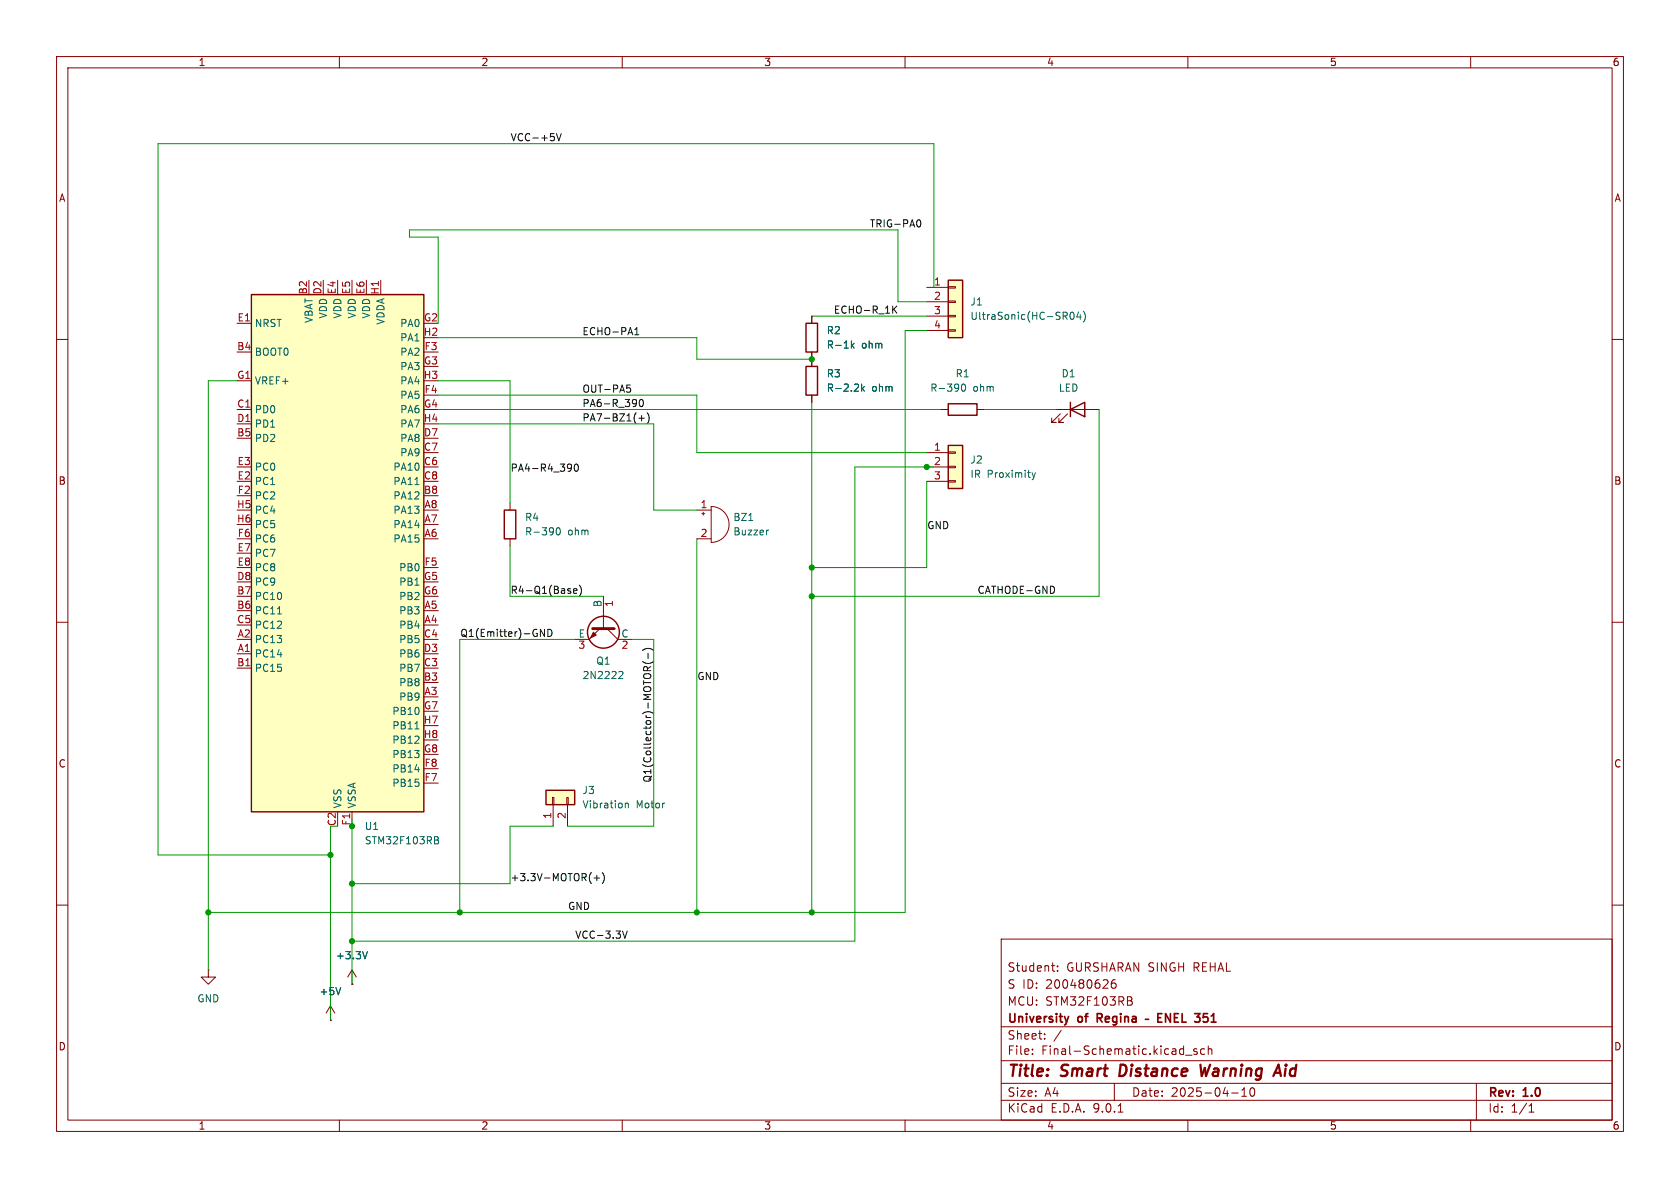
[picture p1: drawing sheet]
<svg xmlns="http://www.w3.org/2000/svg" width="297mm" height="210mm" viewBox="0 0 297 210" stroke-linecap="round" stroke-linejoin="round" font-family="sans-serif">
<g fill="none" stroke="#840000" stroke-width=".18">
<path d="M10 10h277v190h-277zM12 12h273v186h-273zM60 10v2M110 10v2M160 10v2M210 10v2M260 10v2M10 60h2M143.5 63.5v1.3M143.5 69.9v1.2M285 60h2M10 110h2"/>
<path d="M285 110h2M10 160h2M177 166h108v32h-108zM185.9 170.7h.6M186.3 171.7h.2M187 171.6v.1M187 170.8v.1M197.2 173.2a.59 .59 0 0 0-.7 .6v.6l.1 .2 .4 .1 .2-.1 .1-.5-.1-.3h-.5l-.2 .3M199.8 176.2l.3 .3-.1 .3-.2 .1a.4 .4 0 0 1 .4 .4 .4 .4 0 0 1-.3 .4h-.6M285 160h2M60 198v2M110 198v2"/>
<path d="M160 198v2M177 194.5h108M177 191.5h108M177 187.5h108M177 181.5h108M182.5 186.3v.1M182.5 185.5v.1M184.7 183.6v.1M184.7 182.8v.1M187.6 182.1l-1.3 2M197 191.5v3M197.7 196.6h.8"/>
<path d="M209.6 186.5h1.1M210 198v2M211.6 185.5l-.4-.1-.2 .2 .1 .2 .5 .2v.3h-.6M213 185.5l-.5-.1-.3 .3v.4l.2 .2h.6M213.6 185.5l.2-.1 .4 .1v.9M213.6 184.9v1.5M217.7 193.2h1.2M219.5 193.8h.9M219.5 192.7l.5-.4v1.5M221.1 192.4a.81 .81 0 0 0 .4 1.4l.2-.1 .1-.5-.1-.8M260 198v2M261 191.5v6.5"/>
<path d="M270.3 196.6h.9M270.3 195.5l.4-.4v1.5"/>
</g>
<path d="M198.1 188.2l-.2 2h.4M212.2 188.2l.2 2 .6-1.4 .2 1.4 .7-2M225.4 189.6h.9M226 188.2l.4 2" fill="none" stroke="#840000" stroke-width=".4"/>
<path d="M188.9 179.7l-.3 1M194 180h.6M194.6 179.2h-.6v1.5M204.7 179.9h.5M205.4 179.2h-.7v1.5h.7M212.8 179.2h.7M213.3 179.8h-.5M202.5 180.2h.6M212.8 180.6l.5 .1" fill="none" stroke="#840000" stroke-width=".3"/>
<path d="M142.5 64.8h2v5.1h-2z" fill="none" stroke="#840000" stroke-width=".25"/>
<path d="M152.3 67.9v1.3M152.5 68.7l.3 .5M152.8 68.3l-.5 .5" fill="none" stroke="#006464" stroke-width=".18"/>
<path d="M167.6 49.5h2.6v10.2h-2.6z" fill="#ffffc2"/>
<path d="M167.6 49.5h2.6v10.2h-2.6zM167.6 71.4h5.1v2h-5.1zM189.2 72.4l2.6-1.3v2.6zM189.2 71.1v2.6" fill="none" stroke="#840000" stroke-width=".25"/>
<g fill="none" stroke="#840000" stroke-width=".18">
<path d="M163.8 50.8h3.8M163.8 53.3h3.8M163.8 55.9h3.8M163.8 58.4h3.8M167.6 50.7h1.3v.2h-1.3zM167.6 53.2h1.3v.3h-1.3zM167.6 55.8h1.3v.2h-1.3zM167.6 58.3h1.3v.2h-1.3zM166.4 72.4h1.2M172.7 72.4h1.3M186.7 72.4h7.6M187.5 73.2l-1.6 1.5h.8h-.8v-.8"/>
<path d="M188.7 73.2l-1.5 1.5h.8h-.8v-.8"/>
</g>
<path d="M189.3 55.3l.2-.1a.68 .68 0 0 1 .4 .6 .68 .68 0 0 1-.4 .7l-.2-.2-.1-.3zM190.7 55.1l-.3 .9h.8M191 55.6v.9M191.5 55a1.46 1.46 0 0 1 0 1.9M170.1 68l.2-.1a.68 .68 0 0 1 .4 .6 .68 .68 0 0 1-.4 .7l-.2-.2-.1-.3z" fill="none" stroke="#006464" stroke-width=".18"/>
<path d="M167.6 78.7h2.6v7.7h-2.6z" fill="#ffffc2"/>
<path d="M142.5 57.2h2v5h-2zM167.6 78.7h2.6v7.7h-2.6z" fill="none" stroke="#840000" stroke-width=".25"/>
<path d="M143.5 55.9v1.3M143.5 62.2v1.3M167.6 79.9h1.3v.2h-1.3zM163.8 80h3.8M163.8 82.6h3.8M163.8 85.1h3.8M167.6 82.4h1.3v.3h-1.3zM167.6 85h1.3v.2h-1.3z" fill="none" stroke="#840000" stroke-width=".18"/>
<path d="M150.5 60.3v1.2M150.6 61.1l.4 .4M151 60.7l-.5 .5M182.4 83.6l.3 .8M182.7 84.4l-.3 .4M183.1 83.6l-.4 .8" fill="none" stroke="#006464" stroke-width=".18"/>
<path d="M44.4 52.1h30.5v91.4h-30.5z" fill="#ffffc2"/>
<path d="M44.4 52.1h30.5v91.4h-30.5z" fill="none" stroke="#840000" stroke-width=".25"/>
<g fill="none" stroke="#840000" stroke-width=".18">
<path d="M41.9 57.2h2.5M67.3 49.5v2.6M41.9 72.4h2.5M41.9 74.9h2.5M123.2 90.2h2.5M123.2 95.3h2.5M124.1 90.8h.5M124.3 90.6v.5M125.7 89.5a3.2 3.2 0 0 1 3.2 3.2 3.2 3.2 0 0 1-3.2 3.2zM41.9 115.6h2.5M41.9 118.1h2.5M62.2 143.5v2.6"/>
<path d="M36.8 171.5v1.2h1.3l-1.3 1.3-1.2-1.3h1.2M36.8 171.5h.1M58.4 177.8l-.7 1.3M58.4 177.8l.8 1.3M58.4 177.8v2.5M62.2 174h.1M62.2 171.5v2.5M62.2 171.5l-.7 1.2M62.2 171.5l.8 1.2M58.4 180.3h.1"/>
</g>
<path d="M73.4 85.7h.7M132.4 92h.7M135.9 93.7l-.3 .1M49 108.5h.8M73.4 128.8h.7M76.8 147.9l.6 .1 .1 .3-.3 .2M76.8 148.5h.4M77.2 148.5l.3 .2v.3l-.7 .2M60.2 174.6l-.4 1.2M65 168.2l-.5 1.3" fill="none" stroke="#006464" stroke-width=".18"/>
<path d="M96.5 139.7h5.1v2.5h-5.1z" fill="#ffffc2"/>
<g fill="none" stroke="#840000" stroke-width=".25">
<path d="M89.2 90.2h2v5.1h-2zM96.5 139.7h5.1v2.5h-5.1z"/>
<circle cx="106.7" cy="111.8" r="2.82"/>
</g>
<g fill="none" stroke="#840000" stroke-width=".18">
<path d="M143.5 55.9v1.3M143.5 62.2v2.6M143.5 69.9v1.2M90.2 88.9v1.3M90.2 95.3v1.2M106 111.1l-1.9 1.9h-2.5M106.7 105.4v5.7M107.3 111.1l1.9 1.9h2.6M97.7 141h.2v1.2h-.2zM97.8 142.2v3.9M100.2 141h.3v1.2h-.3zM100.3 142.2v3.9"/>
<path d="M62.2 174h.1M58.4 180.3h.1"/>
</g>
<path d="M150.5 60.3v1.2M150.6 61.1l.4 .4M151 60.7l-.5 .5M152.3 67.9v1.3M152.5 68.7l.3 .5M152.8 68.3l-.5 .5M98.4 93.4l.2-.1a.68 .68 0 0 1 .5 .6 .68 .68 0 0 1-.5 .7l-.2-.2-.1-.3zM109.6 118.7l.4 .1 .1 .3-.8 .9h.8M110.5 142v.8M110.5 142.1l.2-.1h.3l.1 .8M60.2 174.6l-.4 1.2M65 168.2l-.5 1.3" fill="none" stroke="#006464" stroke-width=".18"/>
<path d="M104.8 111.1h3.8" fill="none" stroke="#840000" stroke-width=".51"/>
<path d="M104.9 111.8l.5 .5-1 .5z" fill="#840000" stroke="#840000" stroke-width=".18"/>
<g fill="none" stroke="#0f0f0f" stroke-width=".18">
<path d="M98.4 23.6l.4 1.3 .4-1.3M162.4 38.9a.68 .68 0 0 1 .4 .6 .68 .68 0 0 1-.4 .6M112.2 59.2h.7M112.2 58.3l.4-.4v1.3M158 54.6l.5 .8M158.5 54.1l-.7 .7M110.8 68.1h.6M111 68.6h.3l.2 .2-.1 .5h-.4M112.9 73.9h1M113.1 70.7l.2-.1a.68 .68 0 0 1 .5 .6 .68 .68 0 0 1-.5 .7l-.2-.1-.1-.4zM113.4 73.4v1M114.4 73a1.46 1.46 0 0 1 0 1.9"/>
<path d="M100.8 82l.2 .2a1.03 1.03 0 0 1-.2 1M101 82.6l-.2 .2M101.6 82.2l.2-.2a.68 .68 0 0 1 .5 .7 .68 .68 0 0 1-.5 .6l-.2-.1-.1-.4zM96.3 111.2v1.3l-.8-1.3v1.3M96.9 111.2a.64 .64 0 0 1 .7 .7 .64 .64 0 0 1-.7 .6zM101.4 104.5l.6-.1-.1-.3h-.3l-.2 .1 .1 .6h.4M102.4 103.4a1.46 1.46 0 0 1 0 2M113.6 116.9a1.46 1.46 0 0 0 1.9 0M113.6 115a1.46 1.46 0 0 1 1.9 0M113.8 118.6v-.5l.2-.3 .4 .1 .1 .7M114.6 115.5v.9M115.1 117.8l-.6 .5"/>
<path d="M186.4 103.9v.7M105 155.2h1M105.5 154.7v1M106.5 154.2a1.46 1.46 0 0 1 0 2M110 164.6l.5 1.3 .4-1.3"/>
</g>
<g fill="none" stroke="#009600" stroke-width=".18">
<path d="M77.5 59.7h45.7v3.8h20.3M143.5 55.9h20.3M163.8 53.3h-5.1v-12.7h-86.3v1.3h5.1v15.3M163.8 58.4h-3.8v102.9h-123.2M165.1 50.8v-25.4h-137.2v125.7h30.5M41.9 67.3h-5.1v104.2M77.5 72.4h88.9M77.5 67.3h12.7v21.6M77.5 69.9h45.7v10.1h40.6M77.5 74.9h38.1v15.3h7.6M143.5 71.1v90.2M174 72.4h12.7"/>
<path d="M194.3 72.4v33h-50.8M90.2 96.5v8.9h16.5M123.2 95.3v66M163.8 85.1v15.2h-20.3M165.1 82.6h-14v83.8h-88.9M101.6 113h-20.3v48.3M111.8 113h3.8v33.1h-15.3M58.4 146.1v34.2M62.2 146.1v27.9M97.8 146.1h-7.6v10.1h-28"/>
</g>
<g fill="#009600" stroke="#009600" stroke-width=".18">
<circle cx="143.5" cy="63.5" r=".46"/>
<circle cx="143.5" cy="100.3" r=".46"/>
<circle cx="163.8" cy="82.6" r=".46"/>
<circle cx="143.5" cy="105.4" r=".46"/>
<circle cx="62.2" cy="146.1" r=".46"/>
<circle cx="58.4" cy="151.1" r=".46"/>
<circle cx="62.2" cy="156.2" r=".46"/>
<circle cx="81.3" cy="161.3" r=".46"/>
<circle cx="62.2" cy="166.4" r=".46"/>
<circle cx="36.8" cy="161.3" r=".46"/>
<circle cx="123.2" cy="161.3" r=".46"/>
<circle cx="143.5" cy="161.3" r=".46"/>
</g>
<g font-size="2.8" fill="#840000">
<text x="178" y="190.9">Title:</text>
<text x="187.7" y="190.9">Smart</text>
<text x="198.7" y="190.9">Distance</text>
<text x="213.8" y="190.9">Warning</text>
<text x="227.9" y="190.9">Aid</text>
</g>
<g font-size="2.1" fill="#840000">
<text x="178" y="172">Student:</text>
<text x="188.5" y="172">GURSHARAN SINGH</text>
<text x="211.1" y="172">REHAL</text>
<text x="178" y="178">MCU: STM32F103RB</text>
<text x="178" y="175">S ID:</text>
<text x="185" y="175">200480626</text>
<text x="178" y="184">Sheet:</text>
<text x="178" y="181.2">University</text>
<text x="190.7" y="181.2">of</text>
<text x="194.6" y="181.2">Regina</text>
<text x="206.5" y="181.2">ENEL</text>
<text x="213.8" y="181.2">351</text>
<text x="178" y="186.7">File:</text>
<text x="184.1" y="186.7">Final-Schematic.kicad_sch</text>
<text x="178" y="196.9">KiCad</text>
<text x="178" y="194.1">Size:</text>
<text x="184.7" y="194.1">A4</text>
<text x="185.7" y="196.9">E.D.A.</text>
<text x="193.3" y="196.9">9.0.1</text>
<text x="200" y="194.1">Date:</text>
<text x="207" y="194.1">2025-04-10</text>
<text x="263" y="194.3">Rev:</text>
<text x="263" y="196.9">Id:</text>
<text x="267.1" y="196.9">1/1</text>
<text x="269.4" y="194.3">1.0</text>
</g>
<g font-size="1.8" fill="#840000">
<text x="35" y="11.9">1</text>
<text x="85" y="11.9">2</text>
<text x="135" y="11.9">3</text>
<text x="185" y="11.9">4</text>
<text x="235" y="11.9">5</text>
<text x="285" y="11.9">6</text>
<text x="10.3" y="35.9">A</text>
<text x="285.3" y="35.9">A</text>
<text x="10.3" y="85.9">B</text>
<text x="285.3" y="85.9">B</text>
<text x="10.3" y="135.9">C</text>
<text x="285.3" y="135.9">C</text>
<text x="10.3" y="185.9">D</text>
<text x="285.3" y="185.9">D</text>
<text x="35" y="199.9">1</text>
<text x="85" y="199.9">2</text>
<text x="135" y="199.9">3</text>
<text x="185" y="199.9">4</text>
<text x="235" y="199.9">5</text>
<text x="285" y="199.9">6</text>
</g>
<g font-size="1.8" fill="#0f0f0f">
<text x="90.2" y="25.1">VCC-+5V</text>
<text x="153.7" y="40.3">TRIG-PA0</text>
<text x="102.9" y="59.3">ECHO-PA1</text>
<text x="147.3" y="55.5">ECHO-R_1K</text>
<text x="102.9" y="69.5">OUT-PA5</text>
<text x="102.9" y="72">PA6-R_390</text>
<text x="102.9" y="74.6">PA7-BZ1(+)</text>
<text x="90.2" y="83.5">PA4-R4_390</text>
<text x="163.8" y="93.6">GND</text>
<text x="90.2" y="105.1">R4-Q1(Base)</text>
<text x="172.7" y="105.1">CATHODE-GND</text>
<text x="81.3" y="112.7">Q1(Emitter)-GND</text>
<text x="123.2" y="120.3">GND</text>
<text x="115.2" y="138.4" transform="rotate(-90 115.2 138.4)">Q1(Collector)-MOTOR(-)</text>
<text x="90.2" y="155.9">+3.3V-MOTOR(+)</text>
<text x="100.3" y="160.9">GND</text>
<text x="101.6" y="166">VCC-3.3V</text>
</g>
<g font-size="1.8" fill="#a90000">
<text x="54.4" y="52.1" transform="rotate(-90 54.4 52.1)">B2</text>
<text x="56.9" y="52.1" transform="rotate(-90 56.9 52.1)">D2</text>
<text x="59.4" y="52.1" transform="rotate(-90 59.4 52.1)">E4</text>
<text x="62" y="52.1" transform="rotate(-90 62 52.1)">E5</text>
<text x="64.5" y="52.1" transform="rotate(-90 64.5 52.1)">E6</text>
<text x="67.1" y="52.2" transform="rotate(-90 67.1 52.2)">H1</text>
<text x="165" y="50.5">1</text>
<text x="165" y="53.1">2</text>
<text x="41.9" y="56.9">E1</text>
<text x="74.8" y="59.4">H2</text>
<text x="74.9" y="56.9">G2</text>
<text x="165" y="55.6">3</text>
<text x="165" y="58.2">4</text>
<text x="41.8" y="62">B4</text>
<text x="74.9" y="64.5">G3</text>
<text x="74.9" y="62">F3</text>
<text x="41.8" y="67.1">G1</text>
<text x="74.8" y="67.1">H3</text>
<text x="74.9" y="69.6">F4</text>
<text x="41.8" y="72.1">C1</text>
<text x="41.8" y="74.7">D1</text>
<text x="41.8" y="77.2">B5</text>
<text x="74.8" y="74.7">H4</text>
<text x="74.9" y="72.1">G4</text>
<text x="74.9" y="77.2">D7</text>
<text x="41.9" y="82.3">E3</text>
<text x="74.9" y="79.8">C7</text>
<text x="74.9" y="82.3">C6</text>
<text x="165" y="79.8">1</text>
<text x="165" y="82.3">2</text>
<text x="41.8" y="89.9">H5</text>
<text x="41.9" y="84.8">E2</text>
<text x="41.9" y="87.4">F2</text>
<text x="74.9" y="84.8">C8</text>
<text x="74.9" y="87.4">B8</text>
<text x="74.9" y="89.9">A8</text>
<text x="123.8" y="89.9">1</text>
<text x="165" y="84.8">3</text>
<text x="41.8" y="92.5">H6</text>
<text x="41.9" y="95">F6</text>
<text x="74.9" y="92.5">A7</text>
<text x="74.9" y="95">A6</text>
<text x="123.8" y="95">2</text>
<text x="41.9" y="97.5">E7</text>
<text x="41.9" y="100.1">E8</text>
<text x="74.9" y="100.1">F5</text>
<text x="41.8" y="102.6">D8</text>
<text x="41.8" y="105.2">B7</text>
<text x="41.8" y="107.7">B6</text>
<text x="74.9" y="102.6">G5</text>
<text x="74.9" y="105.2">G6</text>
<text x="74.9" y="107.7">A5</text>
<text x="108.7" y="107.4" transform="rotate(-90 108.7 107.4)">1</text>
<text x="41.8" y="110.2">C5</text>
<text x="41.9" y="112.8">A2</text>
<text x="74.9" y="112.8">C4</text>
<text x="74.9" y="110.2">A4</text>
<text x="41.8" y="117.9">B1</text>
<text x="41.9" y="115.3">A1</text>
<text x="74.9" y="115.3">D3</text>
<text x="74.9" y="117.9">C3</text>
<text x="102.2" y="115">3</text>
<text x="109.8" y="115">2</text>
<text x="74.9" y="120.4">B3</text>
<text x="74.9" y="125.5">G7</text>
<text x="74.9" y="122.9">A3</text>
<text x="74.8" y="128">H7</text>
<text x="74.8" y="130.6">H8</text>
<text x="74.9" y="133.1">G8</text>
<text x="74.9" y="135.6">F8</text>
<text x="74.9" y="138.2">F7</text>
<text x="97.5" y="144.9" transform="rotate(-90 97.5 144.9)">1</text>
<text x="100.1" y="144.9" transform="rotate(-90 100.1 144.9)">2</text>
</g>
<g font-size="1.8" fill="#006464">
<text x="45" y="58">NRST</text>
<text x="55.5" y="57.2" transform="rotate(-90 55.5 57.2)">VBAT</text>
<text x="58" y="56.4" transform="rotate(-90 58 56.4)">VDD</text>
<text x="60.6" y="56.4" transform="rotate(-90 60.6 56.4)">VDD</text>
<text x="63.1" y="56.4" transform="rotate(-90 63.1 56.4)">VDD</text>
<text x="65.6" y="56.4" transform="rotate(-90 65.6 56.4)">VDD</text>
<text x="68.2" y="57.5" transform="rotate(-90 68.2 57.5)">VDDA</text>
<text x="70.7" y="58">PA0</text>
<text x="146.1" y="59.3">R2</text>
<text x="171.5" y="54.2">J1</text>
<text x="171.5" y="56.7">UltraSonic(HC-SR04)</text>
<text x="45" y="63.1">BOOT0</text>
<text x="70.7" y="60.6">PA1</text>
<text x="70.7" y="63.1">PA2</text>
<text x="70.7" y="65.6">PA3</text>
<text x="146.1" y="61.8">R-1k</text>
<text x="152.3" y="61.8">ohm</text>
<text x="45" y="68.2">VREF+</text>
<text x="70.7" y="68.2">PA4</text>
<text x="70.7" y="70.7">PA5</text>
<text x="146.1" y="66.9">R3</text>
<text x="146.1" y="69.4">R-2.2k</text>
<text x="154.1" y="69.4">ohm</text>
<text x="164.4" y="69.4">R-390</text>
<text x="168.8" y="66.9">R1</text>
<text x="172" y="69.4">ohm</text>
<text x="187.1" y="69.4">LED</text>
<text x="187.6" y="66.9">D1</text>
<text x="45" y="73.3">PD0</text>
<text x="45" y="75.8">PD1</text>
<text x="70.7" y="73.3">PA6</text>
<text x="70.7" y="75.8">PA7</text>
<text x="45" y="78.3">PD2</text>
<text x="45" y="83.4">PC0</text>
<text x="69.4" y="83.4">PA10</text>
<text x="70.7" y="78.3">PA8</text>
<text x="70.7" y="80.9">PA9</text>
<text x="171.5" y="82.1">J2</text>
<text x="45" y="86">PC1</text>
<text x="45" y="88.5">PC2</text>
<text x="69.4" y="86">PA11</text>
<text x="69.4" y="88.5">PA12</text>
<text x="171.5" y="84.7">IR</text>
<text x="174.5" y="84.7">Proximity</text>
<text x="45" y="91">PC4</text>
<text x="45" y="93.6">PC5</text>
<text x="69.4" y="91">PA13</text>
<text x="69.4" y="93.6">PA14</text>
<text x="92.7" y="92.3">R4</text>
<text x="92.7" y="94.8">R-390</text>
<text x="100.4" y="94.8">ohm</text>
<text x="129.5" y="92.3">BZ1</text>
<text x="129.5" y="94.8">Buzzer</text>
<text x="45" y="96.1">PC6</text>
<text x="45" y="98.7">PC7</text>
<text x="45" y="101.2">PC8</text>
<text x="69.4" y="96.1">PA15</text>
<text x="70.5" y="101.2">PB0</text>
<text x="45" y="103.7">PC9</text>
<text x="45" y="106.3">PC10</text>
<text x="70.5" y="103.7">PB1</text>
<text x="70.5" y="106.3">PB2</text>
<text x="106.4" y="107.4" transform="rotate(-90 106.4 107.4)">B</text>
<text x="45" y="108.8">PC11</text>
<text x="45" y="111.4">PC12</text>
<text x="45" y="113.9">PC13</text>
<text x="70.5" y="108.8">PB3</text>
<text x="70.5" y="111.4">PB4</text>
<text x="70.5" y="113.9">PB5</text>
<text x="102.2" y="112.8">E</text>
<text x="109.8" y="112.8">C</text>
<text x="45" y="116.4">PC14</text>
<text x="45" y="119">PC15</text>
<text x="70.5" y="116.4">PB6</text>
<text x="70.5" y="119">PB7</text>
<text x="105.3" y="117.7">Q1</text>
<text x="70.5" y="121.5">PB8</text>
<text x="70.5" y="124.1">PB9</text>
<text x="102.9" y="120.2">2N2222</text>
<text x="69.3" y="126.6">PB10</text>
<text x="69.3" y="129.1">PB11</text>
<text x="69.3" y="131.7">PB12</text>
<text x="69.3" y="134.2">PB13</text>
<text x="69.3" y="136.8">PB14</text>
<text x="60.6" y="143" transform="rotate(-90 60.6 143)">VSS</text>
<text x="63.1" y="143" transform="rotate(-90 63.1 143)">VSSA</text>
<text x="69.3" y="139.3">PB15</text>
<text x="102.9" y="140.6">J3</text>
<text x="102.9" y="143.1">Vibration</text>
<text x="112.5" y="143.1">Motor</text>
<text x="64.4" y="146.9">U1</text>
<text x="64.4" y="149.5">STM32F103RB</text>
<text x="59.3" y="169.8">+3.3V</text>
<text x="34.8" y="177.4">GND</text>
<text x="56.4" y="176.1">+5V</text>
</g>
<g font-size="1.8" fill="#009600">
<text x="59.4" y="146.1" transform="rotate(-90 59.4 146.1)">C2</text>
<text x="62" y="146" transform="rotate(-90 62 146)">F1</text>
</g>
</svg>
